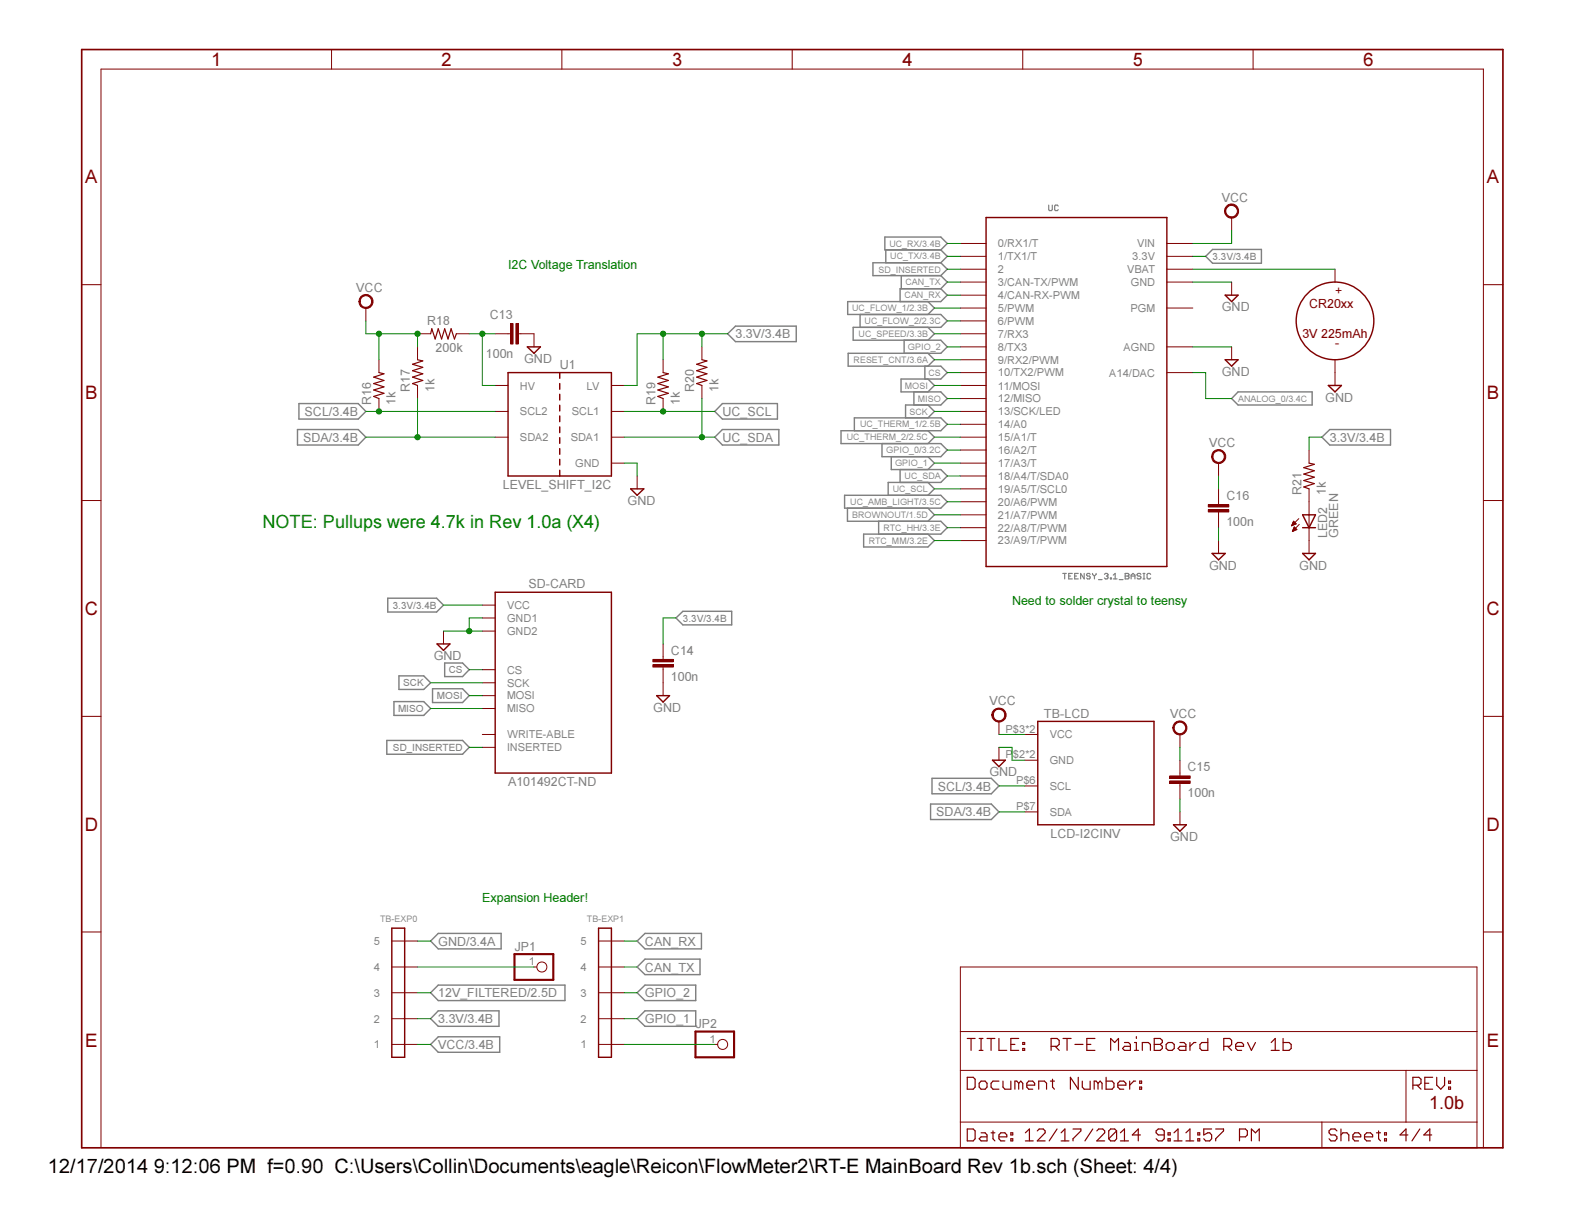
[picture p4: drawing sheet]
<svg xmlns="http://www.w3.org/2000/svg" width="279mm" height="216mm" viewBox="0 0 279 216" stroke-linecap="round" stroke-linejoin="round" font-family="sans-serif">
<g fill="none" stroke="#808080" stroke-width=".21">
<path d="M186.4 36.4v.9l.1 .1h.4l.1-.1v-.9M188.1 36.6l-.2-.2h-.3l-.1 .2v.7l.1 .1h.3l.2-.1M188.9 101.9h.6M189.2 101.9v1M189.9 102.4h.4M190.6 101.9h-.7v1h.7M191 102.4h.3M191.6 101.9h-.6v1h.6M192.7 101.9v1l-.6-1v1M193.8 102.1l-.2-.2h-.3l-.2 .2 .2 .3h.3l.2 .1-.2 .4h-.3l-.2-.2M194.2 101.9v.2l.3 .3M194.5 102.4v.5"/>
<path d="M194.8 101.9v.2l-.3 .3M195.2 103h.7M196.3 102.1l.2-.2h.3l.1 .2-.1 .3M196.6 102.4h.2M196.8 102.4l.1 .1-.1 .4h-.3l-.2-.2M197.4 102.7h.1v.2h-.1zM197.9 102.9h.6M197.9 102.2l.3-.3v1M198.9 103h.7M200 101.9h.5l.2 .2-.2 .3 .2 .3-.2 .2h-.5zM200 102.4h.5M201 102.4h.7"/>
<path d="M201 102.9v-.7l.4-.3 .3 .3v.7M202.8 102.1l-.2-.2h-.3l-.2 .3 .2 .2h.3l.2 .3-.2 .2h-.3l-.2-.2M203.2 101.9h.3M203.2 102.9h.3M203.3 101.9v1M204.5 102.1l-.2-.2h-.3l-.1 .2v.6l.1 .2h.3l.2-.2"/>
</g>
<g fill="none" stroke="#808080" stroke-width=".25">
<path d="M129.3 59.3l1.4-1.3h10.8v2.7h-10.8zM152.9 55.9v2.3M157.3 42.1h9.9l1.2 1.2-1.2 1.1h-9.9zM157.4 44.4v2.3M160.2 49v2.3M164.9 53.6l1.2 1.1-1.2 1.2M164.9 58.2l1.2 1.1-1.2 1.2M167.2 51.3l1.2 1.2-1.2 1.1h-16.5v2.3h16.5l1.2 1.1-1.2 1.2h-15.6v2.3h15.6l1.2 1.1-1.2 1.2h-16.5v2.3h16.5l1.2 1.1-1.2 1.2h-7.1v2.2h7.1l1.2 1.2-1.2 1.2h-6.2v2.3M167.2 46.7l1.2 1.1-1.2 1.2M167.2 46.7h-12v2.3h12M167.2 51.3h-7.2v2.3M167.2 44.4l1.2 1.2-1.2 1.1"/>
<path d="M167.2 49l1.2 1.1-1.2 1.2M214.3 45.6l1.2-1.3h8.7v2.5h-8.7zM52.9 76.3h10.8l1.3 1.4-1.3 1.4h-10.8zM53.1 71.7h10.6l1.3 1.4-1.3 1.4h-10.6zM127 77.7l1.4-1.4h10v2.8h-10zM128.4 71.7h9.8v2.8h-9.8l-1.4-1.4zM151.8 76.5v-2.2h15.4l1.2 1.1-1.2 1.1h-17.7v2.3h17.7l1.2 1.2-1.2 1.2h-10.4v-2.4M160.7 60.5v2.3M162.4 69.6v2.4M164.4 65.1v2.3M164.9 76.5l1.2 1.2-1.2 1.1M164.9 72l1.2 1.1-1.2 1.2"/>
<path d="M164.9 67.4l1.2 1.1-1.2 1.1M164.9 62.8l1.2 1.1-1.2 1.2M220 69.6h13.2v2.4h-13.2l-1.1-1.2zM234.9 77.7l1.4-1.4h10.8v2.8h-10.8zM150.1 88h17.1l1.2 1.2-1.2 1.1h-17.1zM150.6 90.3v2.3h16.6l1.2 1.2-1.2 1.1h-13.7v2.3h11.4l1.2-1.1-1.2-1.2M156.2 92.6v2.3M158.4 81.2v2.2h8.8l1.2 1.2-1.2 1.1h-9.3v2.3M160 83.4v2.3M164.9 85.7l1.2 1.2-1.2 1.1M164.9 90.3l1.2 1.2-1.2 1.1M164.9 81.2l1.2 1.1-1.2 1.1"/>
<path d="M68.9 106.3h8.7l1.2 1.2-1.2 1.3h-8.7zM79 117.8h3.2l1.2 1.2-1.2 1.2h-3.2zM120.1 109.8l1.3-1.2h8.6v2.4h-8.6zM68.7 131.6h13.5l1.2 1.2-1.2 1.2h-13.5zM70 124.7h5.3l1.2 1.2-1.2 1.2h-5.3zM70.9 120.1h4.4l1.2 1.2-1.2 1.2h-4.4zM76.9 122.4h5.3l1.2 1.2-1.2 1.2h-5.3zM165.7 138.3h10.5l1.3 1.4-1.3 1.4h-10.5zM165.4 142.9h10.8l1.3 1.4-1.3 1.3h-10.8zM76.5 167.2l1.4-1.3h11.2v2.7h-11.2zM77.9 179.6h10.8v2.8h-10.8l-1.4-1.4zM77.9 175h22.5v2.8h-22.5l-1.4-1.4z"/>
<path d="M113.2 167.2l1.4-1.3h10.1v2.7h-10.1zM113.2 176.4l1.4-1.4h9.1v2.8h-9.1zM113.2 171.8l1.4-1.4h9.8v2.8h-9.8zM114.6 179.6h9.1v2.8h-9.1l-1.4-1.4zM77.9 184.2h10.9v2.8h-10.9l-1.4-1.4z"/>
</g>
<path d="M175.3 38.7h32.1v62h-32.1zM88 105.2h20.7v32.2h-20.7z" fill="none" stroke="#800000" stroke-width=".25"/>
<g fill="none" stroke="#800000" stroke-width=".18">
<path d="M58.9 8.8v3.5M99.9 8.8v3.5M140.8 8.8v3.5M181.8 8.8v3.5M222.7 8.8v3.5M14.5 50.6h3.4M170.7 59.3h4.6M170.7 57h4.6M170.7 54.7h4.6M170.7 52.5h4.6M170.7 50.1h4.6M170.7 47.8h4.6"/>
<path d="M170.7 45.6h4.6M170.7 43.3h4.6M207.4 54.7h4.6M207.4 50.1h4.6M207.4 47.8h4.6M207.4 45.6h4.6M207.4 43.3h4.6M263.7 50.6h3.4M170.7 70.8h4.6M170.7 68.5h4.6M170.7 66.2h4.6M170.7 63.9h4.6"/>
<path d="M170.7 61.6h4.6M170.7 80h4.6M170.7 77.7h4.6M170.7 75.4h4.6M170.7 73.1h4.6M207.4 66.2h4.6M207.4 61.6h4.6M14.5 88.9h3.4M170.7 96.1h4.6M170.7 93.8h4.6M170.7 91.5h4.6M170.7 89.2h4.6"/>
<path d="M170.7 86.9h4.6M170.7 84.6h4.6M170.7 82.3h4.6M263.7 88.9h3.4M85.7 119h2.3M85.7 109.8h2.3M85.7 107.5h2.3M85.7 112.1h2.3M14.5 127.3h3.4M85.7 123.6h2.3M85.7 121.3h2.3M85.7 125.9h2.3"/>
<path d="M85.7 130.5h2.3M85.7 132.8h2.3M263.7 127.3h3.4M14.5 165.6h3.4M170.7 171.8h91.8v32.2h-91.8zM263.7 165.6h3.4M170.7 190.2h91.8M170.7 199.4h91.8M170.7 183.3h91.8M234.9 199.4v4.6M249.9 190.2v9.2M17.9 204v-191.7h245.8v191.7"/>
</g>
<path d="M14.5 8.8h252.6v195.2h-252.6z" fill="none" stroke="#800000" stroke-width=".3"/>
<g fill="none" stroke="#800000" stroke-width=".21">
<path d="M171.9 191.4h1.1l.3 .4v1.4l-.3 .3h-1.1zM171.9 184.5h1.4M172.6 184.5v2.1M174 184.5h.7M174 186.6h.7M174.4 192.1h.7l.3 .4v.7l-.3 .3h-.7l-.4-.3v-.7zM174.4 184.5v2.1M175.4 184.5h1.4M176.1 184.5v2.1M177.5 184.5v2.1h1.4M177.5 192.1h-1l-.4 .4v.7l.4 .3h1M178.3 192.1v1.1l.3 .3h1.1v-1.4"/>
<path d="M179.7 185.6h.7M181.1 184.5h-1.4v2.1h1.4M181.1 192.5l-.4-.4h-.3v1.4M181.1 192.5l.3-.4 .4 .4v1M181.1 192.5v1M181.8 186.3h.3v.3h-.3zM181.8 185.3h.3v.3h-.3zM182.5 192.8h1.4v-.3l-.3-.4h-.8l-.3 .4v.7l.3 .3h.8M184.6 193.5v-1.4h1l.4 .4v1M186.7 192.1h.7M186.8 185.9h1.1l.4-.3v-.7l-.4-.4h-1.1v2.1M187.1 191.8v1.4l.3 .3"/>
<path d="M187.5 185.9l.8 .7M188.9 184.5h1.5M189.7 184.5v2.1M191.1 185.6h1.4M191.6 191.4v2.1l-1.4-2.1v2.1M192.4 192.1v1.1l.3 .3h1.1v-1.4M193.2 185.6h.7M194.6 184.5h-1.4v2.1h1.4M195.2 192.5l-.4-.4h-.3v1.4M195.2 192.5v1M195.2 192.5l.3-.4 .4 .4v1M196.6 191.4v2.1h1.1l.3-.3v-.7l-.3-.4h-1.1"/>
<path d="M197.4 186.6v-2.1l.7 .8 .7-.8v2.1M198.7 192.8h1.4v-.3l-.4-.4h-.6l-.4 .4v.7l.4 .3h.6M199.9 185.3h.7l.3 .3v1h-1l-.4-.3 .4-.4h1M200.8 192.1v1.4M201.6 186.6h.8M201.6 185.3h.4v1.3M201.8 192.1h-.3l-.7 .7M202 184.2v.3M202.6 193.2h.3v.3h-.3zM202.6 192.1h.3v.4h-.3zM203 186.6v-1.3h1.1l.4 .3v1M205.1 184.5h1.1l.4 .4v.4l-.4 .3 .4 .3v.4l-.4 .3h-1.1z"/>
<path d="M205.1 185.6h1.1M207.3 185.6l.3-.3h.7l.4 .3v.7l-.4 .3h-.7l-.3-.3zM209.7 185.3h.7l.4 .3v1h-1.1l-.3-.3 .3-.4h1.1M211.5 185.3v1.3M212.6 185.3h-.4l-.7 .6M214.7 184.5v2.1h-1.1l-.3-.3v-.7l.3-.3h1.1M217.5 185.9h1.1l.3-.3v-.7l-.3-.4h-1.1v2.1M218.2 185.9l.7 .7M219.6 185.9h1.4v-.3l-.3-.3h-.7l-.4 .3v.7l.4 .3h.7M221.7 185.3l.7 1.3 .7-1.3M225.9 186.6h1.5M225.9 185.3l.8-.8v2.1"/>
<path d="M228 184.5v2.1h1.1l.4-.3v-.7l-.4-.3h-1.1M251.1 192.8h1.1l.4-.3v-.7l-.4-.4h-1.1v2.1M251.8 192.8l.8 .7M253.2 192.5h.8M254.6 191.4h-1.4v2.1h1.4M255.4 191.4v1.4l.7 .7 .7-.7v-1.4M257.5 193.2h.3v.3h-.3zM257.5 192.1h.3v.4h-.3zM171.9 200.6h1.1l.3 .4v1.4l-.3 .3h-1.1zM174.4 201.3h.7l.3 .4v1h-1l-.4-.3 .4-.4h1M176.1 201.3h.7M176.5 201v1.4l.3 .3"/>
<path d="M177.5 202h1.4v-.3l-.3-.4h-.7l-.4 .4v.7l.4 .3h.7M179.7 202.4h.3v.3h-.3zM179.7 201.3h.3v.4h-.3zM182.2 202.7h1.4M182.2 201.3l.8-.7v2.1M184.4 201l.3-.4h.7l.4 .4v.3l-1.4 1.4h1.4M187.9 200.6l-1.4 2.1M188.6 202.7h1.4M188.6 201.3l.7-.7v2.1M190.7 200.6h1.4v.4l-1.4 1.4v.3M194.2 200.6l-1.4 2.1M194.9 201l.4-.4h.7l.3 .4v.3l-1.4 1.4h1.4"/>
<path d="M198.5 201v1.4l-.4 .3h-.7l-.3-.3M198.5 201l-.4-.4h-.7l-.3 .4v1.4M198.5 201l-1.4 1.4M199.1 202.7h1.5M199.1 201.3l.8-.7v2.1M202.7 201.7h-1.4l1-1.1v2.1M206.9 201.7h-1l-.4-.4v-.3l.4-.4h.6l.4 .4v1.4l-.4 .3h-.6l-.4-.3M207.6 202.4h.4v.3h-.4zM207.6 201.3h.4v.4h-.4zM208.7 202.7h1.4M208.7 201.3l.7-.7v2.1M210.8 202.7h1.4"/>
<path d="M210.8 201.3l.7-.7v2.1M212.9 202.4h.3v.3h-.3zM212.9 201.3h.3v.4h-.3zM215.3 200.6h-1.3v1.1l.7-.4h.3l.3 .4v.7l-.3 .3h-.7l-.3-.3M216.1 200.6h1.4v.4l-1.4 1.4v.3M220.3 202h1.1l.3-.3v-.7l-.3-.4h-1.1v2.1M222.4 202.7v-2.1l.7 .7 .7-.7v2.1M237.6 201l-.3-.4h-.7l-.4 .4v.3l.4 .4h.7l.3 .3v.4l-.3 .3h-.7l-.4-.3M238.3 201.7l.4-.4h.7l.3 .4v1M238.3 200.6v2.1M240.5 202h1.4v-.3l-.4-.4h-.7l-.3 .4v.7l.3 .3h.7M242.5 202h1.5v-.3l-.4-.4h-.7l-.4 .4v.7l.4 .3h.7"/>
<path d="M244.6 201.3h.8M245 201v1.4l.4 .3M246.1 202.4h.3v.3h-.3zM246.1 201.3h.3v.4h-.3zM250.2 201.7h-1.4l1.1-1.1v2.1M252.3 200.6l-1.3 2.1M254.5 201.7h-1.4l1-1.1v2.1"/>
</g>
<path d="M218 36.7a1.26 1.26 0 0 1 2 .2 1.26 1.26 0 0 1-.8 1.8 1.26 1.26 0 0 1-1.6-1.2h.2a1.04 1.04 0 0 1 1.5-1 1.04 1.04 0 0 1 .3 1.7 1.04 1.04 0 0 1-1.7-.3l-.1-.4h-.2l.1-.5z" fill-rule="evenodd" fill="#800000"/>
<path d="M218 36.7a1.26 1.26 0 0 1 2 .2 1.26 1.26 0 0 1-.8 1.8 1.26 1.26 0 0 1-1.6-1.2h.2a1.04 1.04 0 0 1 1.5-1 1.04 1.04 0 0 1 .3 1.7 1.04 1.04 0 0 1-1.7-.3l-.1-.4h-.2l.1-.5zM218.9 38.7v2.3M218.9 50.1v2.4M218.9 61.6v2.3M214.8 90.6h3.6v.4h-3.6zM214.8 89.7h3.6v.4h-3.6zM216.6 86.9v2.7M216.6 91v2.8" fill="none" stroke="#800000" stroke-width=".18"/>
<path d="M217.8 52.5h2.2l-1.1 1.1zM217.8 63.9h2.2l-1.1 1.2z" fill="none" stroke="#800000" stroke-width=".25"/>
<path d="M214.8 90.8h3.6M214.8 89.9h3.6" fill="none" stroke="#800000" stroke-width=".42"/>
<path d="M215.6 80.3a1.27 1.27 0 0 1 2.1 .1 1.27 1.27 0 0 1-.7 1.9 1.27 1.27 0 0 1-1.7-1.1h.3a1.02 1.02 0 0 1 1.3-1.1 1.02 1.02 0 0 1 .4 1.7 1.02 1.02 0 0 1-1.7-.3v-.3h-.3z" fill-rule="evenodd" fill="#800000"/>
<g fill="none" stroke="#800000" stroke-width=".18">
<path d="M215.6 80.3a1.27 1.27 0 0 1 2.1 .1 1.27 1.27 0 0 1-.7 1.9 1.27 1.27 0 0 1-1.7-1.1h.3a1.02 1.02 0 0 1 1.3-1.1 1.02 1.02 0 0 1 .4 1.7 1.02 1.02 0 0 1-1.7-.3v-.3h-.3zM216.6 82.3v2.3M216.6 96.1v2.2M116 118.1h3.7v.4h-3.7zM116 117.2h3.7v.4h-3.7zM117.9 114.4v2.8M117.9 118.6v5M182.2 135.1h2.2M182.2 130.5h2.2M182.2 139.7h2.2M207.9 138.8h3.6v.4h-3.6zM207.9 137.9h3.6v.4h-3.6z"/>
<path d="M209.7 135.1v2.7M209.7 139.2v2.8M182.2 144.3h2.2"/>
</g>
<path d="M215.4 98.3h2.4l-1.2 1.2zM116.7 123.6h2.3l-1.1 1.2zM184.4 128.2h20.7v18.4h-20.7z" fill="none" stroke="#800000" stroke-width=".25"/>
<path d="M116 118.3h3.7M116 117.4h3.7M207.9 139h3.6M207.9 138.1h3.6" fill="none" stroke="#800000" stroke-width=".42"/>
<path d="M208.8 128.5a1.26 1.26 0 0 1 2 .2 1.26 1.26 0 0 1-.8 1.9 1.26 1.26 0 0 1-1.6-1.3h.3a1.04 1.04 0 0 1 1.4-1 1.04 1.04 0 0 1 .4 1.7 1.04 1.04 0 0 1-1.8-.3v-.4h-.3z" fill-rule="evenodd" fill="#800000"/>
<path d="M208.8 128.5a1.26 1.26 0 0 1 2 .2 1.26 1.26 0 0 1-.8 1.9 1.26 1.26 0 0 1-1.6-1.3h.3a1.04 1.04 0 0 1 1.4-1 1.04 1.04 0 0 1 .4 1.7 1.04 1.04 0 0 1-1.8-.3v-.4h-.3zM209.7 130.5v2.3M209.7 144.3v2.3" fill="none" stroke="#800000" stroke-width=".18"/>
<path d="M208.6 146.6h2.3l-1.2 1.1z" fill="none" stroke="#800000" stroke-width=".25"/>
<path d="M176.6 126.2a1.28 1.28 0 0 1 2.1 .2 1.28 1.28 0 0 1-.8 1.9 1.28 1.28 0 0 1-1.6-1.3h.2a1.02 1.02 0 0 1 1.4-.9 1.02 1.02 0 0 1 .4 1.6 1.02 1.02 0 0 1-1.7-.3l-.1-.4h-.2l.1-.4z" fill-rule="evenodd" fill="#800000"/>
<path d="M88 68.5h2.3M88 73.1h2.3M88 77.7h2.3M108.7 68.5h2.3M108.7 73.1h2.3M108.7 77.7h2.3M108.7 82.3h2.3M113.2 84.6v2.3M176.6 126.2a1.28 1.28 0 0 1 2.1 .2 1.28 1.28 0 0 1-.8 1.9 1.28 1.28 0 0 1-1.6-1.3h.2a1.02 1.02 0 0 1 1.4-.9 1.02 1.02 0 0 1 .4 1.6 1.02 1.02 0 0 1-1.7-.3l-.1-.4h-.2l.1-.4zM177.5 128.2v2.3M177.5 132.8v2.3" fill="none" stroke="#800000" stroke-width=".18"/>
<g fill="none" stroke="#800000" stroke-width=".25">
<path d="M90.3 66.2h18.4v18.4h-18.4zM99.5 66.2v1M99.5 68.2v1M99.5 70.1v1M99.5 72v1M99.5 73.9v1M99.5 75.9v1M99.5 77.8v1M99.5 79.7v1M99.5 81.6v1M99.5 83.6v1M112.1 86.9h2.3l-1.2 1.1z"/>
<path d="M176.4 135.1h2.3l-1.2 1.1z"/>
</g>
<path d="M64.1 52.7a1.26 1.26 0 0 1 2 .2 1.26 1.26 0 0 1-.7 1.9 1.26 1.26 0 0 1-1.6-1.2h.2a1.02 1.02 0 0 1 1.4-1 1.02 1.02 0 0 1 .4 1.7 1.02 1.02 0 0 1-1.7-.3l-.1-.4h-.2z" fill-rule="evenodd" fill="#800000"/>
<g fill="none" stroke="#800000" stroke-width=".18">
<path d="M64.1 52.7a1.26 1.26 0 0 1 2 .2 1.26 1.26 0 0 1-.7 1.9 1.26 1.26 0 0 1-1.6-1.2h.2a1.02 1.02 0 0 1 1.4-1 1.02 1.02 0 0 1 .4 1.7 1.02 1.02 0 0 1-1.7-.3l-.1-.4h-.2zM65 54.7v2.3M74.2 59.3h2.3M81.1 59.3h2.3M88 59.3h2.8M90.8 57.5h.4v3.6h-.4zM91.7 57.5h.4v3.6h-.4zM92.1 59.3h2.8v2.3M237.3 47.8v2.3M67.4 63.9v2.3M67.4 70.8v2.3M74.2 61.6v2.3"/>
<path d="M74.2 68.5v2.3M117.9 63.9v2.3M117.9 70.8v2.3M124.8 61.6v2.3M124.8 68.5v2.3M232.7 80v2.3M237.3 63.9v4.6M229.6 93.4h.1M229.6 93.3h.2M229.7 93.2h.3M229.7 93.2h.5M229.7 93.1h.6"/>
<path d="M229.7 94.4h.1M229.7 93h.6M229.7 94.4h.2M229.7 94.3h.4M229.8 92.9h.5M229.8 92.9h.4M229.8 94.2h.5M229.8 92.8h.3M229.8 94.1h.7M229.9 92.7h.1M229.9 94.1h.5M229.9 94h.4"/>
<path d="M229.9 92.6l-.3 .8M229.9 92.6l.5 .5-.8 .3M229.9 92.6h.1M229.9 93.9h.4M230 93.8h.2M230 93.8h.1M230 93.7h.1M230 93.6l.5 .5-.8 .3zM230.8 92.2l-1.2 1.2M230.9 93.2l-1.2 1.2M232.7 86.9v11.4M78.8 112.1v2.3"/>
<path d="M69.6 176.4h4.6M69.6 171.8h4.6M69.6 167.2h4.6M94.9 171.8h.5M106.4 176.4h4.6M106.4 171.8h4.6M106.4 167.2h4.6M69.6 181h4.6M69.6 185.6h4.6M106.4 181h4.6M106.4 185.6h4.6M127 185.6h.6"/>
<circle cx="96.3" cy="171.8" r=".89"/>
<circle cx="128.4" cy="185.6" r=".89"/>
</g>
<g fill="none" stroke="#800000" stroke-width=".25">
<path d="M93.7 61.6h2.4l-1.2 1.2zM236.1 68.5h2.3l-1.1 1.1zM231.5 91.5h2.3l-1.1 2.3zM231.5 93.8h2.3M231.5 98.3h2.3l-1.1 1.2zM77.7 114.4h2.3l-1.2 1.2zM69.6 164.9h2.3v23h-2.3zM106.4 164.9h2.3v23h-2.3z"/>
<circle cx="237.3" cy="57" r="6.9"/>
</g>
<path d="M91 57.5v3.6M91.9 57.5v3.6" fill="none" stroke="#800000" stroke-width=".42"/>
<path d="M76.5 59.3l.3-.9 .5 1.8 .6-1.8 .6 1.8 .5-1.8 .6 1.8 .6-1.8 .6 1.8 .3-.9M67.4 66.2l.8 .2-1.8 .6 1.8 .6-1.8 .6 1.8 .5-1.8 .6 1.8 .6-1.8 .5 1 .4M74.2 63.9l.9 .2-1.8 .6 1.8 .6-1.8 .6 1.8 .5-1.8 .6 1.8 .6-1.8 .6 .9 .3M117.9 66.2l.9 .2-1.9 .6 1.9 .6-1.9 .6 1.9 .5-1.9 .6 1.9 .6-1.9 .5 1 .4M124.8 63.9l.8 .2-1.8 .6 1.8 .6-1.8 .6 1.8 .5-1.8 .6 1.8 .6-1.8 .6 1 .3M232.7 82.3l.9 .2-1.9 .6 1.9 .6-1.9 .5 1.9 .6-1.9 .6 1.9 .5-1.9 .6 1 .4" fill="none" stroke="#800000" stroke-width=".21"/>
<path d="M91.4 169.5h6.9v4.6h-6.9zM123.6 183.3h6.9v4.6h-6.9z" fill="none" stroke="#800000" stroke-width=".38"/>
<path d="M65 57v2.3h9.2M67.4 59.3v4.6M166.1 54.7h4.6M168.4 57h2.3M218.9 41v2.3h-6.9M168.4 75.4h2.3M166.1 91.5h4.6M168.4 89.2h2.3M216.6 84.6v2.3M177.5 130.5h4.7M209.7 132.8v2.3" fill="none" stroke="#008000" stroke-width=".18"/>
<circle cx="67.4" cy="59.3" r=".46" fill="#008000"/>
<g fill="none" stroke="#008000" stroke-width=".18">
<path d="M74.2 59.3v2.3"/>
<circle cx="67.4" cy="59.3" r=".46"/>
</g>
<circle cx="74.2" cy="59.3" r=".46" fill="#008000"/>
<g fill="none" stroke="#008000" stroke-width=".18">
<path d="M212 50.1h6.9M212 61.6h6.9M111 82.3h2.2v2.3M216.6 93.8v2.3M78.8 112.1h6.9M85.7 109.8h-2.3v2.3M177.5 132.8h2.4v2.3h2.3M209.7 142v2.3M74.2 185.6h2.3"/>
<circle cx="74.2" cy="59.3" r=".46"/>
</g>
<circle cx="83.4" cy="112.1" r=".46" fill="#008000"/>
<g fill="none" stroke="#008000" stroke-width=".18">
<path d="M124.8 59.3v2.3M129.3 59.3h-16.1v9.2h-2.2M212 45.6h2.3M78.8 107.5h6.9M120.1 109.8h-2.2v4.6M74.2 167.2h2.3"/>
<circle cx="83.4" cy="112.1" r=".46"/>
</g>
<circle cx="124.8" cy="59.3" r=".46" fill="#008000"/>
<g fill="none" stroke="#008000" stroke-width=".18">
<path d="M117.9 59.3v4.6"/>
<circle cx="124.8" cy="59.3" r=".46"/>
</g>
<circle cx="117.9" cy="59.3" r=".46" fill="#008000"/>
<g fill="none" stroke="#008000" stroke-width=".18">
<path d="M65 77.7h23M74.2 70.8v6.9M234.9 77.7h-2.2v2.3M177.5 144.3h4.7M74.2 181h2.3"/>
<circle cx="117.9" cy="59.3" r=".46"/>
</g>
<circle cx="74.2" cy="77.7" r=".46" fill="#008000"/>
<g fill="none" stroke="#008000" stroke-width=".18">
<path d="M65 73.1h23M177.5 139.7h4.7"/>
<circle cx="74.2" cy="77.7" r=".46"/>
</g>
<circle cx="67.4" cy="73.1" r=".46" fill="#008000"/>
<g fill="none" stroke="#008000" stroke-width=".18">
<path d="M168.4 47.8h2.3M111 77.7h16M124.8 70.8v6.9M166.1 73.1h4.6M166.1 68.5h4.6M166.1 77.7h4.6M168.4 70.8h2.3M168.4 66.2h2.3M168.4 84.6h2.3M83.4 119h2.3M76.5 121.3h9.2M76.5 125.9h9.2"/>
<path d="M83.4 123.6h2.3M83.4 132.8h2.3"/>
<circle cx="67.4" cy="73.1" r=".46"/>
</g>
<circle cx="124.8" cy="77.7" r=".46" fill="#008000"/>
<g fill="none" stroke="#008000" stroke-width=".18">
<path d="M111 73.1h16M166.1 86.9h4.6"/>
<circle cx="124.8" cy="77.7" r=".46"/>
</g>
<circle cx="117.9" cy="73.1" r=".46" fill="#008000"/>
<g fill="none" stroke="#008000" stroke-width=".18">
<path d="M88 59.3h-2.3v9.2h2.3"/>
<circle cx="117.9" cy="73.1" r=".46"/>
</g>
<circle cx="85.7" cy="59.3" r=".46" fill="#008000"/>
<g fill="none" stroke="#008000" stroke-width=".18">
<path d="M83.4 59.3h2.3M166.1 59.3h4.6M168.4 43.3h2.3M168.4 45.6h2.3M168.4 50.1h2.3M168.4 52.5h2.3M212 47.8h25.3M166.1 63.9h4.6M168.4 80h2.3M168.4 61.6h2.3M212 66.2h2.3v4.6h4.6M166.1 96.1h4.6"/>
<path d="M166.1 82.3h4.6M168.4 93.8h2.3M74.2 176.4h2.3M74.2 171.8h20.7M111 176.4h2.2M111 171.8h2.2M111 167.2h2.2M111 181h2.2M111 185.6h16"/>
<circle cx="85.7" cy="59.3" r=".46"/>
</g>
<text font-size="3.6" x="8.5" y="208.5">12/17/2014 9:12:06 PM f=0.90 C:\Users\Collin\Documents\eagle\Reicon\FlowMeter2\RT-E MainBoard Rev 1b.sch (Sheet: 4/4)</text>
<g font-size="3.3" fill="#800000">
<text x="37.5" y="11.7">1</text>
<text x="78.5" y="11.7">2</text>
<text x="119.5" y="11.7">3</text>
<text x="160.4" y="11.7">4</text>
<text x="201.3" y="11.7">5</text>
<text x="242.3" y="11.7">6</text>
<text x="15.2" y="32.6">A</text>
<text x="264.3" y="32.6">A</text>
<text x="15.2" y="71">B</text>
<text x="264.3" y="71">B</text>
<text x="15.1" y="109.3">C</text>
<text x="264.2" y="109.3">C</text>
<text x="15.1" y="147.7">D</text>
<text x="264.2" y="147.7">D</text>
<text x="15.2" y="186">E</text>
<text x="264.3" y="186">E</text>
</g>
<text font-size="3.2" fill="#008000" x="46.7" y="93.8">NOTE: Pullups were 4.7k in Rev 1.0a (X4)</text>
<text font-size="3.2" fill="#800000" x="254" y="197.1">1.0b</text>
<g font-size="2.2" fill="#808080">
<text x="217.2" y="35.8">VCC</text>
<text x="63.3" y="51.9">VCC</text>
<text x="75.9" y="57.7">R18</text>
<text x="87.1" y="56.7">C13</text>
<text x="217.2" y="55.3">GND</text>
<text x="77.4" y="62.5">200k</text>
<text x="86.4" y="63.6">100n</text>
<text x="93.2" y="64.5">GND</text>
<text x="99.5" y="65.5">U1</text>
<text x="130.7" y="60.1">3.3V/3.4B</text>
<text x="66" y="72" transform="rotate(-90 66 72)">R16</text>
<text x="70.3" y="72" transform="rotate(-90 70.3 72)">1k</text>
<text x="72.9" y="69.6" transform="rotate(-90 72.9 69.6)">R17</text>
<text x="77.2" y="69.6" transform="rotate(-90 77.2 69.6)">1k</text>
<text x="116.5" y="72" transform="rotate(-90 116.5 72)">R19</text>
<text x="120.8" y="72" transform="rotate(-90 120.8 72)">1k</text>
<text x="123.4" y="69.6" transform="rotate(-90 123.4 69.6)">R20</text>
<text x="127.7" y="69.6" transform="rotate(-90 127.7 69.6)">1k</text>
<text x="217.2" y="66.8">GND</text>
<text x="235.5" y="71.4">GND</text>
<text x="54.1" y="73.9">SCL/3.4B</text>
<text x="128.4" y="73.9">UC_SCL</text>
<text x="53.9" y="78.5">SDA/3.4B</text>
<text x="128.4" y="78.5">UC_SDA</text>
<text x="214.9" y="79.4">VCC</text>
<text x="236.3" y="78.5">3.3V/3.4B</text>
<text x="89.4" y="86.9">LEVEL_SHIFT_I2C</text>
<text x="111.5" y="89.7">GND</text>
<text x="218" y="88.8">C16</text>
<text x="231.3" y="88" transform="rotate(-90 231.3 88)">R21</text>
<text x="235.7" y="88" transform="rotate(-90 235.7 88)">1k</text>
<text x="218" y="93.4">100n</text>
<text x="235.9" y="95.6" transform="rotate(-90 235.9 95.6)">LED2</text>
<text x="237.8" y="95.6" transform="rotate(-90 237.8 95.6)">GREEN</text>
<text x="214.9" y="101.2">GND</text>
<text x="230.9" y="101.2">GND</text>
<text x="93.9" y="104.6">SD-CARD</text>
<text x="77.1" y="117.3">GND</text>
<text x="119.3" y="116.4">C14</text>
<text x="119.3" y="121">100n</text>
<text x="175.9" y="125.3">VCC</text>
<text x="116.1" y="126.5">GND</text>
<text x="185.5" y="127.5">TB-LCD</text>
<text x="208" y="127.6">VCC</text>
<text x="175.9" y="138">GND</text>
<text x="211.1" y="137">C15</text>
<text x="90.3" y="139.7">A101492CT-ND</text>
<text x="166.7" y="140.5">SCL/3.4B</text>
<text x="211.1" y="141.6">100n</text>
<text x="166.4" y="145.1">SDA/3.4B</text>
<text x="186.7" y="148.8">LCD-I2CINV</text>
<text x="208" y="149.4">GND</text>
<text x="77.9" y="168">GND/3.4A</text>
<text x="91.4" y="169">JP1</text>
<text x="114.6" y="172.6">CAN_TX</text>
<text x="114.6" y="168">CAN_RX</text>
<text x="77.9" y="177.2">12V_FILTERED/2.5D</text>
<text x="114.6" y="177.2">GPIO_2</text>
<text x="77.9" y="181.8">3.3V/3.4B</text>
<text x="114.6" y="181.8">GPIO_1</text>
<text x="123.6" y="182.7">JP2</text>
<text x="77.9" y="186.4">VCC/3.4B</text>
</g>
<g font-size="2.2" fill="#008000">
<text x="90.3" y="47.8">I2C Voltage Translation</text>
<text x="179.9" y="107.5">Need to solder crystal to teensy</text>
<text x="85.7" y="160.4">Expansion Header!</text>
</g>
<g font-size="2.2" fill="#800000">
<text x="237.3" y="52.5">+</text>
<text x="232.7" y="54.7">CR20xx</text>
<text x="231.5" y="60.1">3V 225mAh</text>
<text x="237.3" y="61.6">-</text>
</g>
<g font-size="1.9" fill="#808080">
<text x="177.4" y="46.2">1/TX1/T</text>
<text x="177.4" y="43.9">0/RX1/T</text>
<text x="201.3" y="46.3">3.3V</text>
<text x="202.1" y="43.9">VIN</text>
<text x="177.4" y="53.1">4/CAN-RX-PWM</text>
<text x="177.4" y="50.8">3/CAN-TX/PWM</text>
<text x="177.4" y="48.6">2</text>
<text x="200.3" y="48.6">VBAT</text>
<text x="201" y="50.8">GND</text>
<text x="177.4" y="57.7">6/PWM</text>
<text x="177.4" y="55.4">5/PWM</text>
<text x="200.9" y="55.5">PGM</text>
<text x="177.4" y="64.6">9/RX2/PWM</text>
<text x="177.4" y="62.3">8/TX3</text>
<text x="177.4" y="60">7/RX3</text>
<text x="199.7" y="62.3">AGND</text>
<text x="92.4" y="69.2">HV</text>
<text x="104.3" y="69.2">LV</text>
<text x="177.4" y="71.5">12/MISO</text>
<text x="177.4" y="69.2">11/MOSI</text>
<text x="177.4" y="66.9">10/TX2/PWM</text>
<text x="197.1" y="66.9">A14/DAC</text>
<text x="92.4" y="73.8">SCL2</text>
<text x="101.6" y="73.8">SCL1</text>
<text x="177.4" y="76.1">14/A0</text>
<text x="177.4" y="73.8">13/SCK/LED</text>
<text x="92.4" y="78.4">SDA2</text>
<text x="101.4" y="78.4">SDA1</text>
<text x="102.2" y="83">GND</text>
<text x="177.4" y="83">17/A3/T</text>
<text x="177.4" y="80.7">16/A2/T</text>
<text x="177.4" y="78.4">15/A1/T</text>
<text x="177.4" y="89.9">20/A6/PWM</text>
<text x="177.4" y="87.5">19/A5/T/SCL0</text>
<text x="177.4" y="85.3">18/A4/T/SDA0</text>
<text x="177.4" y="94.4">22/A8/T/PWM</text>
<text x="177.4" y="92.2">21/A7/PWM</text>
<text x="177.4" y="96.7">23/A9/T/PWM</text>
<text x="90.1" y="110.5">GND1</text>
<text x="90.1" y="108.2">VCC</text>
<text x="90.1" y="112.8">GND2</text>
<text x="90.1" y="119.7">CS</text>
<text x="90.1" y="124.3">MOSI</text>
<text x="90.1" y="122">SCK</text>
<text x="90.1" y="126.6">MISO</text>
<text x="90.1" y="131.2">WRITE-ABLE</text>
<text x="178.7" y="130.2">P$3*2</text>
<text x="186.6" y="131.2">VCC</text>
<text x="90.1" y="133.5">INSERTED</text>
<text x="178.7" y="134.7">P$2*2</text>
<text x="186.6" y="135.8">GND</text>
<text x="180.6" y="139.4">P$6</text>
<text x="180.6" y="143.9">P$7</text>
<text x="186.6" y="140.4">SCL</text>
<text x="186.6" y="144.9">SDA</text>
<text x="66.4" y="167.9">5</text>
<text x="103.2" y="167.9">5</text>
<text x="66.4" y="172.6">4</text>
<text x="94" y="171.5">1</text>
<text x="103.2" y="172.6">4</text>
<text x="66.4" y="177.1">3</text>
<text x="103.2" y="177.1">3</text>
<text x="66.4" y="181.7">2</text>
<text x="103.2" y="181.7">2</text>
<text x="126.1" y="185.3">1</text>
<text x="66.4" y="186.3">1</text>
<text x="103.2" y="186.3">1</text>
</g>
<g font-size="1.8" fill="#808080">
<text x="215.5" y="46.2">3.3V/3.4B</text>
<text x="69.8" y="108.2">3.3V/3.4B</text>
<text x="121.4" y="110.5">3.3V/3.4B</text>
<text x="79.8" y="119.6">CS</text>
<text x="71.7" y="121.9">SCK</text>
<text x="77.6" y="124.2">MOSI</text>
<text x="70.7" y="126.5">MISO</text>
<text x="69.8" y="133.4">SD_INSERTED</text>
</g>
<g font-size="1.6" fill="#808080">
<text x="158.1" y="43.8">UC_RX/3.4B</text>
<text x="158.2" y="46.1">UC_TX/3.4B</text>
<text x="156.1" y="48.4">SD_INSERTED</text>
<text x="160.8" y="53">CAN_RX</text>
<text x="161" y="50.7">CAN_TX</text>
<text x="151.5" y="55.3">UC_FLOW_1/2.3B</text>
<text x="152.6" y="59.9">UC_SPEED/3.3B</text>
<text x="153.7" y="57.6">UC_FLOW_2/2.3C</text>
<text x="151.7" y="64.5">RESET_CNT/3.6A</text>
<text x="161.4" y="62.2">GPIO_2</text>
<text x="160.8" y="69.1">MOSI</text>
<text x="163.1" y="71.4">MISO</text>
<text x="165" y="66.8">CS</text>
<text x="220" y="71.4">ANALOG_0/3.4C</text>
<text x="152.9" y="75.9">UC_THERM_1/2.5B</text>
<text x="161.7" y="73.7">SCK</text>
<text x="150.5" y="78.3">UC_THERM_2/2.5C</text>
<text x="157.5" y="80.6">GPIO_0/3.2C</text>
<text x="159.1" y="82.8">GPIO_1</text>
<text x="151.1" y="89.7">UC_AMB_LIGHT/3.5C</text>
<text x="158.7" y="87.5">UC_SCL</text>
<text x="160.8" y="85.1">UC_SDA</text>
<text x="151.5" y="92">BROWNOUT/1.5D</text>
<text x="157.1" y="94.3">RTC_HH/3.3E</text>
<text x="154.4" y="96.6">RTC_MM/3.2E</text>
<text x="67.6" y="163.8">TB-EXP0</text>
<text x="104.3" y="163.8">TB-EXP1</text>
</g>
</svg>
